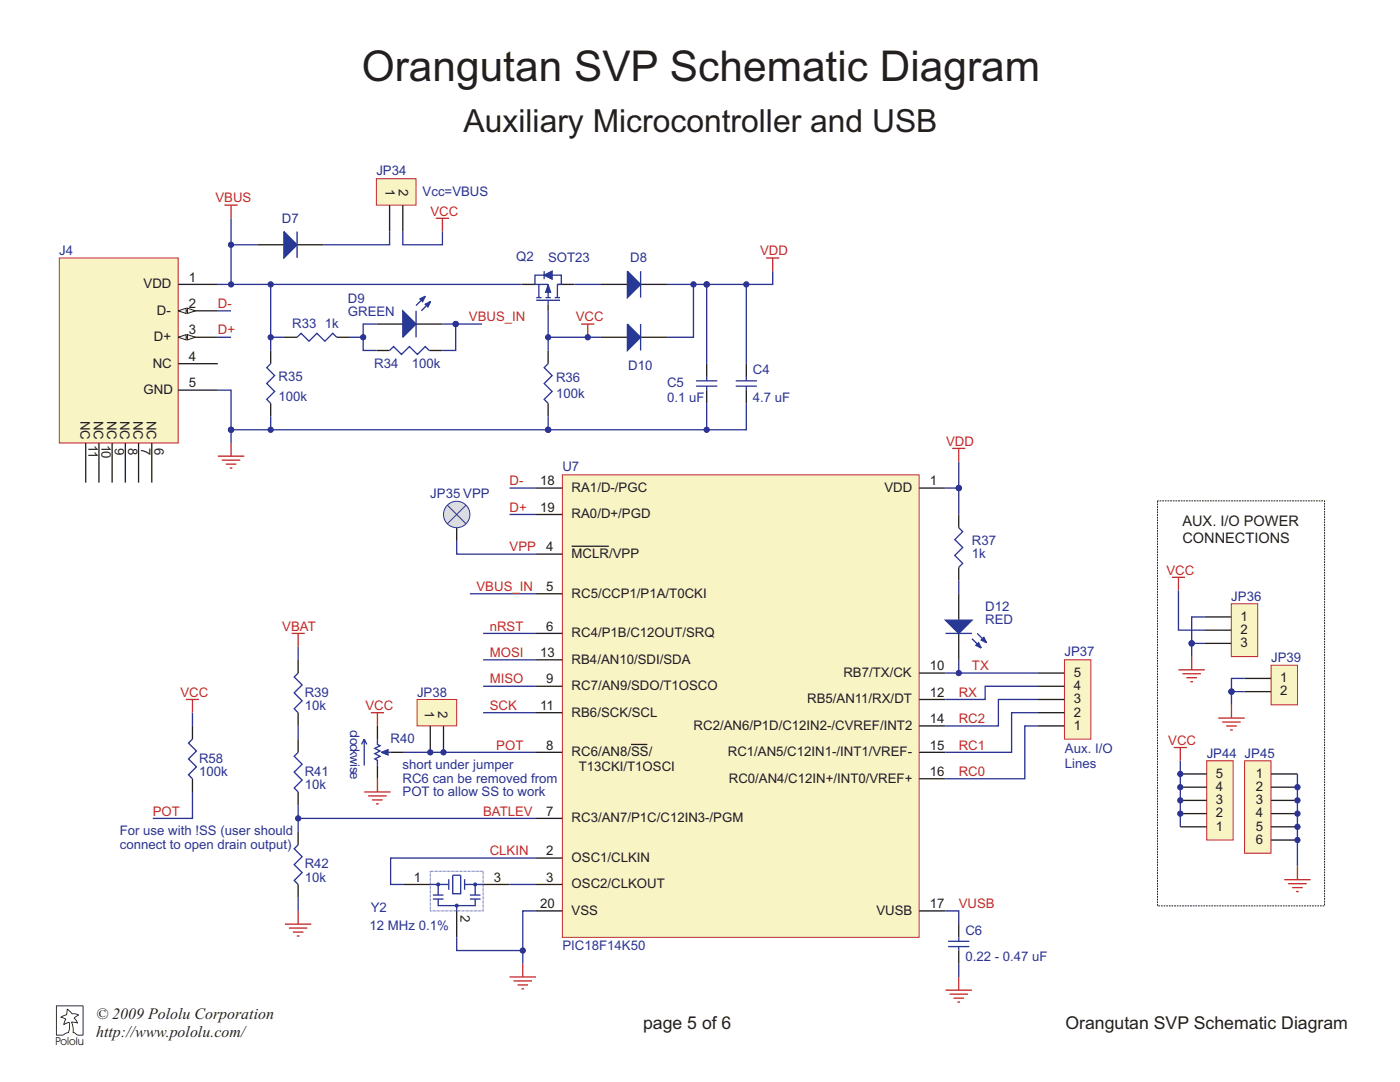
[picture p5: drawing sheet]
<svg xmlns="http://www.w3.org/2000/svg" width="279mm" height="216mm" viewBox="0 0 279 216" stroke-linecap="round" stroke-linejoin="round" font-family="sans-serif">
<path d="M11.8 51.5h23.8v36.9h-23.8z" fill-rule="evenodd" fill="#f9f4c4"/>
<path d="M11.8 51.5h23.8v36.9h-23.8z" fill="none" stroke="#c2262e" stroke-width=".2"/>
<path d="M35.6 56.8h7.9M35.6 62h7.9" fill="none" stroke="#231f20" stroke-width=".26"/>
<path d="M35.6 62l1.5-.5v1.1z" fill="#f9f7e9"/>
<path d="M35.6 62l1.5-.5v1.1z" fill="none" stroke="#231f20" stroke-width=".2"/>
<path d="M37.4 61.5l1.6 .5-1.6 .6z" fill="#f9f7e9"/>
<path d="M37.4 61.5l1.6 .5-1.6 .6z" fill="none" stroke="#231f20" stroke-width=".2"/>
<path d="M35.6 67.3h7.9" fill="none" stroke="#231f20" stroke-width=".26"/>
<path d="M35.6 67.3l1.5-.5v1z" fill="#f9f7e9"/>
<path d="M35.6 67.3l1.5-.5v1z" fill="none" stroke="#231f20" stroke-width=".2"/>
<path d="M37.4 66.8l1.6 .5-1.6 .5z" fill="#f9f7e9"/>
<path d="M37.4 66.8l1.6 .5-1.6 .5z" fill="none" stroke="#231f20" stroke-width=".2"/>
<path d="M35.6 72.6h7.9M35.6 77.8h7.9M119.9 67.3h5.3M127.8 67.3h5.3M17.1 88.4v7.9M19.7 88.4v7.9M22.4 88.4v7.9M25 88.4v7.9M27.7 88.4v7.9M30.3 88.4v7.9" fill="none" stroke="#231f20" stroke-width=".26"/>
<path d="M43.5 91h5.2M44.3 91.8h3.7M45.1 92.6h2.1M45.8 93.4h.6M46.1 88.4v2.6" fill="none" stroke="#c2262e" stroke-width=".26"/>
<path d="M125.2 64.7l2.6 2.6-2.6 2.6z" fill="#273895"/>
<path d="M125.2 64.7l2.6 2.6-2.6 2.6zM127.8 64.7v5.2" fill="none" stroke="#273895" stroke-width=".26"/>
<path d="M119.9 56.8h5.3M127.8 56.8h5.3" fill="none" stroke="#231f20" stroke-width=".26"/>
<path d="M125.2 54.1l2.6 2.7-2.6 2.6z" fill="#273895"/>
<path d="M125.2 54.1l2.6 2.7-2.6 2.6zM127.8 54.1v5.3M109.4 72.6l-.8 .8 1.6 1.5-1.6 1.6 1.6 1.6-1.6 1.6 .8 .8" fill="none" stroke="#273895" stroke-width=".26"/>
<path d="M75.1 64.7h5.3M83 64.7h5.3M109.4 69.9v2.7M109.4 80.5v2.6" fill="none" stroke="#231f20" stroke-width=".26"/>
<path d="M80.4 62l2.6 2.7-2.6 2.6z" fill="#273895"/>
<path d="M80.4 62l2.6 2.7-2.6 2.6zM85.9 60.2l-1.8 1.8" fill="none" stroke="#273895" stroke-width=".26"/>
<path d="M84.9 60.7l1-.5-.5 1z" fill="#273895"/>
<path d="M84.9 60.7l1-.5-.5 1z" fill="none" stroke="#273895" stroke-width=".26"/>
<path d="M83.8 59.7l1.1-.6-.6 1.1z" fill="#273895"/>
<path d="M83.8 59.7l1.1-.6-.6 1.1zM84.9 59.1l-1.9 1.9M106.8 56.8h2.6v2.6M107 59.9h4.8M107 59.4h1.1M107.5 56.8v2.6M108.9 59.4h1M109.4 59.9v.8M110.7 59.4h1.1M111.2 56.8v2.6M83 62v5.3" fill="none" stroke="#273895" stroke-width=".26"/>
<path d="M109.4 60.7v1.3" fill="none" stroke="#231f20" stroke-width=".26"/>
<path d="M109.4 56.8l.5 1.5h-1z" fill="#273895"/>
<path d="M109.4 56.8l.5 1.5h-1z" fill="none" stroke="#273895" stroke-width=".2"/>
<path d="M111.2 56.8h.8" fill="none" stroke="#273895" stroke-width=".26"/>
<path d="M108.6 54.9l1.6-.8v1.6z" fill="#273895"/>
<path d="M108.6 54.9l1.6-.8v1.6zM108.6 54.9h-1.8v1.9M108.6 54.1v1.6M110.2 54.9h1.8v1.9h-.8M54 72.6l-.8 .8 1.6 1.5-1.6 1.6 1.6 1.6-1.6 1.6 .8 .8" fill="none" stroke="#273895" stroke-width=".26"/>
<path d="M104.1 56.8h2.7M112 56.8h2.7M54 69.9v2.7M54 80.5v2.6" fill="none" stroke="#231f20" stroke-width=".26"/>
<path d="M43.5 56.8h60.6M54 56.8v13.1" fill="none" stroke="#2c3392" stroke-width=".26"/>
<circle cx="54" cy="56.8" r=".53" fill="#2c3392"/>
<circle cx="54" cy="56.8" r=".53" fill="none" stroke="#2c3392" stroke-width=".2"/>
<path d="M43.5 77.8h2.6v8h63.3v-2.7M43.5 62h2.6M43.5 67.3h2.6" fill="none" stroke="#2c3392" stroke-width=".26"/>
<circle cx="46.1" cy="85.8" r=".53" fill="#2c3392"/>
<circle cx="46.1" cy="85.8" r=".53" fill="none" stroke="#2c3392" stroke-width=".2"/>
<circle cx="109.4" cy="85.8" r=".53" fill="#2c3392"/>
<circle cx="109.4" cy="85.8" r=".53" fill="none" stroke="#2c3392" stroke-width=".2"/>
<path d="M114.7 56.8h5.2M54 67.3h2.7" fill="none" stroke="#2c3392" stroke-width=".26"/>
<path d="M56.7 67.3h2.6M67.2 67.3h2.6M75.1 69.9h2.7M85.7 69.9h2.6" fill="none" stroke="#231f20" stroke-width=".26"/>
<path d="M59.3 67.3l.8-.8 1.6 1.6 1.5-1.6 1.6 1.6 1.6-1.6 .8 .8M77.8 69.9l.7-.8 1.6 1.6 1.6-1.6 1.6 1.6 1.6-1.6 .8 .8" fill="none" stroke="#273895" stroke-width=".26"/>
<path d="M44.8 40.9h2.6M46.1 40.9v2.7" fill="none" stroke="#c2262e" stroke-width=".26"/>
<circle cx="54" cy="67.3" r=".53" fill="#2c3392"/>
<circle cx="54" cy="67.3" r=".53" fill="none" stroke="#2c3392" stroke-width=".2"/>
<path d="M69.8 67.3h2.7M75.1 64.7h-2.6v5.2h2.6" fill="none" stroke="#2c3392" stroke-width=".26"/>
<circle cx="72.5" cy="67.3" r=".53" fill="#2c3392"/>
<circle cx="72.5" cy="67.3" r=".53" fill="none" stroke="#2c3392" stroke-width=".2"/>
<path d="M88.3 64.7h2.6v5.2h-2.6" fill="none" stroke="#2c3392" stroke-width=".26"/>
<circle cx="90.9" cy="64.7" r=".53" fill="#2c3392"/>
<circle cx="90.9" cy="64.7" r=".53" fill="none" stroke="#2c3392" stroke-width=".2"/>
<path d="M90.9 64.7h5.3" fill="none" stroke="#2c3392" stroke-width=".26"/>
<circle cx="90.9" cy="64.7" r=".53" fill="#2c3392"/>
<circle cx="90.9" cy="64.7" r=".53" fill="none" stroke="#2c3392" stroke-width=".2"/>
<path d="M152.9 51.5h2.6M154.2 51.5v2.6" fill="none" stroke="#c2262e" stroke-width=".26"/>
<path d="M46.1 85.8v2.6" fill="none" stroke="#2c3392" stroke-width=".26"/>
<circle cx="46.1" cy="85.8" r=".53" fill="#2c3392"/>
<circle cx="46.1" cy="85.8" r=".53" fill="none" stroke="#2c3392" stroke-width=".2"/>
<path d="M133.1 56.8h7.9v15.8" fill="none" stroke="#2c3392" stroke-width=".26"/>
<circle cx="141" cy="56.8" r=".53" fill="#2c3392"/>
<circle cx="141" cy="56.8" r=".53" fill="none" stroke="#2c3392" stroke-width=".2"/>
<path d="M141 72.6v2.6M141 77.8v2.7M148.9 72.6v2.6M148.9 77.8v2.7" fill="none" stroke="#231f20" stroke-width=".26"/>
<path d="M138.9 76h4.2M138.9 77.1h4.2M141 75.2v.8M141 77.1v.7M146.8 76h4.3M146.8 77.1h4.3M148.9 75.2v.8M148.9 77.1v.7" fill="none" stroke="#273895" stroke-width=".26"/>
<path d="M148.9 80.5v5.3h-39.5" fill="none" stroke="#2c3392" stroke-width=".26"/>
<circle cx="109.4" cy="85.8" r=".53" fill="#2c3392"/>
<circle cx="109.4" cy="85.8" r=".53" fill="none" stroke="#2c3392" stroke-width=".2"/>
<path d="M141 80.5v5.3" fill="none" stroke="#2c3392" stroke-width=".26"/>
<circle cx="141" cy="85.8" r=".53" fill="#2c3392"/>
<circle cx="141" cy="85.8" r=".53" fill="none" stroke="#2c3392" stroke-width=".2"/>
<path d="M109.4 62v7.9M54 83.1v2.7" fill="none" stroke="#2c3392" stroke-width=".26"/>
<circle cx="54" cy="85.8" r=".53" fill="#2c3392"/>
<circle cx="54" cy="85.8" r=".53" fill="none" stroke="#2c3392" stroke-width=".2"/>
<path d="M138.4 56.8v10.5h-5.3" fill="none" stroke="#2c3392" stroke-width=".26"/>
<circle cx="138.4" cy="56.8" r=".53" fill="#2c3392"/>
<circle cx="138.4" cy="56.8" r=".53" fill="none" stroke="#2c3392" stroke-width=".2"/>
<path d="M154.2 54.1v2.7h-13.2" fill="none" stroke="#2c3392" stroke-width=".26"/>
<circle cx="141" cy="56.8" r=".53" fill="#2c3392"/>
<circle cx="141" cy="56.8" r=".53" fill="none" stroke="#2c3392" stroke-width=".2"/>
<path d="M148.9 56.8v15.8" fill="none" stroke="#2c3392" stroke-width=".26"/>
<circle cx="148.9" cy="56.8" r=".53" fill="#2c3392"/>
<circle cx="148.9" cy="56.8" r=".53" fill="none" stroke="#2c3392" stroke-width=".2"/>
<path d="M109.4 67.3h10.5" fill="none" stroke="#2c3392" stroke-width=".26"/>
<circle cx="109.4" cy="67.3" r=".53" fill="#2c3392"/>
<circle cx="109.4" cy="67.3" r=".53" fill="none" stroke="#2c3392" stroke-width=".2"/>
<path d="M116 64.7h2.6M117.3 64.7v2.6" fill="none" stroke="#c2262e" stroke-width=".26"/>
<circle cx="117.3" cy="67.3" r=".53" fill="#2c3392"/>
<circle cx="117.3" cy="67.3" r=".53" fill="none" stroke="#2c3392" stroke-width=".2"/>
<path d="M51.4 48.8h5.3M59.3 48.8h5.3" fill="none" stroke="#231f20" stroke-width=".26"/>
<path d="M56.7 46.2l2.6 2.6-2.6 2.7z" fill="#273895"/>
<path d="M56.7 46.2l2.6 2.6-2.6 2.7zM59.3 46.2v5.3" fill="none" stroke="#273895" stroke-width=".26"/>
<path d="M46.1 43.6v13.2" fill="none" stroke="#2c3392" stroke-width=".26"/>
<circle cx="46.1" cy="56.8" r=".53" fill="#2c3392"/>
<circle cx="46.1" cy="56.8" r=".53" fill="none" stroke="#2c3392" stroke-width=".2"/>
<path d="M46.1 48.8h5.3" fill="none" stroke="#2c3392" stroke-width=".26"/>
<circle cx="46.1" cy="48.8" r=".53" fill="#2c3392"/>
<circle cx="46.1" cy="48.8" r=".53" fill="none" stroke="#2c3392" stroke-width=".2"/>
<path d="M77.8 46.2v2.6h-13.2" fill="none" stroke="#2c3392" stroke-width=".26"/>
<path d="M75.1 35.7h7.9v5.2h-7.9z" fill-rule="evenodd" fill="#f9f4c4"/>
<path d="M75.1 35.7h7.9v5.2h-7.9z" fill="none" stroke="#c2262e" stroke-width=".2"/>
<path d="M77.8 40.9v5.3M80.4 40.9v5.3" fill="none" stroke="#231f20" stroke-width=".26"/>
<path d="M87 43.6h2.6M88.3 43.6v2.6" fill="none" stroke="#c2262e" stroke-width=".26"/>
<path d="M80.4 46.2v2.6h7.9v-2.6" fill="none" stroke="#2c3392" stroke-width=".26"/>
<path d="M112.2 94.7h71.2v92.3h-71.2z" fill-rule="evenodd" fill="#f9f4c4"/>
<path d="M112.2 94.7h71.2v92.3h-71.2z" fill="none" stroke="#c2262e" stroke-width=".2"/>
<g fill="none" stroke="#231f20" stroke-width=".26">
<path d="M107 97.4h5.2M183.4 97.4h5.3M107 110.6h5.2M107 118.5h5.2M107 102.7h5.2M107 126.4h5.2M107 136.9h5.2M107 131.7h5.2M183.4 134.3h5.3M183.4 139.6h5.3M107 150.1h5.2M107 142.2h5.2"/>
<path d="M183.4 150.1h5.3M183.4 144.8h5.3M183.4 155.4h5.3M107 171.2h5.2M107 176.5h5.2M107 163.3h5.2M107 181.8h5.2M183.4 181.8h5.3"/>
</g>
<path d="M114.1 109h7.4" fill="none" stroke="#231f20" stroke-width=".5"/>
<path d="M125.9 148.5h3.3" fill="none" stroke="#231f20" stroke-width=".42"/>
<path d="M188.7 197.6h5.3M189.5 198.4h3.7M190.3 199.2h2.1M191.1 200h.5M191.3 194.9v2.7" fill="none" stroke="#c2262e" stroke-width=".26"/>
<path d="M191.3 92.1v5.3h-2.6M188.7 181.8h2.6v2.6M191.3 192.3v2.6" fill="none" stroke="#2c3392" stroke-width=".26"/>
<circle cx="191.3" cy="97.4" r=".53" fill="#2c3392"/>
<circle cx="191.3" cy="97.4" r=".53" fill="none" stroke="#2c3392" stroke-width=".2"/>
<path d="M101.7 97.4h5.3M101.7 102.7h5.3M101.7 176.5h5.3M107 171.2h-29v5.3h2.6M91.1 187v2.7h13.2M107 181.8h-2.7v10.5" fill="none" stroke="#2c3392" stroke-width=".26"/>
<path d="M101.7 194.9h5.3M102.5 195.7h3.7M103.3 196.5h2.1M104.1 197.3h.5M104.3 192.3v2.6" fill="none" stroke="#c2262e" stroke-width=".26"/>
<circle cx="104.3" cy="189.7" r=".53" fill="#2c3392"/>
<circle cx="104.3" cy="189.7" r=".53" fill="none" stroke="#2c3392" stroke-width=".2"/>
<path d="M96.4 131.7h10.6" fill="none" stroke="#2c3392" stroke-width=".26"/>
<path d="M80.6 176.5h5.3M96.4 176.5h5.3M91.1 181.8v5.2" fill="none" stroke="#231f20" stroke-width=".26"/>
<path d="M85.9 176.5h3.7M86.4 178.6h2.1M86.4 179.4h2.1M87.5 179.4v1.3h7.3v-1.3M89.6 175.4v2.1M90.4 174.6h1.5v3.7h-1.5zM92.7 175.4v2.1M92.7 176.5h3.7M93.8 178.6h2.1M93.8 179.4h2.1M94.8 176.5v2.1" fill="none" stroke="#273895" stroke-width=".26"/>
<circle cx="94.8" cy="176.5" r=".27" fill="#273895"/>
<circle cx="94.8" cy="176.5" r=".27" fill="none" stroke="#273895" stroke-width=".26"/>
<circle cx="87.4" cy="176.5" r=".27" fill="#273895"/>
<circle cx="87.4" cy="176.5" r=".27" fill="none" stroke="#273895" stroke-width=".26"/>
<circle cx="91.1" cy="180.7" r=".27" fill="#273895"/>
<g fill="none" stroke="#273895" stroke-width=".26">
<path d="M191.3 105.3l.8 .8-1.6 1.6 1.6 1.5-1.6 1.6 1.6 1.6-.8 .8M87.5 176.5v2.1M91.1 180.7v1.1"/>
<circle cx="91.1" cy="180.7" r=".27"/>
</g>
<path d="M85.9 173.8h10.5v8h-10.5z" fill="none" stroke="#273895" stroke-width=".2"/>
<path d="M190 89.5h2.7M191.3 89.5v2.6" fill="none" stroke="#c2262e" stroke-width=".26"/>
<path d="M93.8 118.5h13.2" fill="none" stroke="#2c3392" stroke-width=".26"/>
<path d="M191.3 102.7v2.6M191.3 113.2v2.6M191.3 118.5v5.3M191.3 126.4v5.3" fill="none" stroke="#231f20" stroke-width=".26"/>
<path d="M188.7 123.8h5.3l-2.7 2.6z" fill="#273895"/>
<path d="M188.7 123.8h5.3l-2.7 2.6zM194 127.4l1.8 1.9" fill="none" stroke="#273895" stroke-width=".26"/>
<path d="M195.3 128.2l.5 1.1-1-.5z" fill="#273895"/>
<path d="M195.3 128.2l.5 1.1-1-.5z" fill="none" stroke="#273895" stroke-width=".26"/>
<path d="M195.8 127.7l.5-.5 .6 1z" fill="#273895"/>
<path d="M188.7 126.4h5.3M195 126.4l1.9 1.8M195.8 127.7l.5-.5 .6 1zM189.2 187.8h4.2M189.2 188.9h4.2M191.3 187v.8M191.3 188.9v.8" fill="none" stroke="#273895" stroke-width=".26"/>
<path d="M91.1 105.3v2.6M191.3 184.4v2.6M191.3 189.7v2.6" fill="none" stroke="#231f20" stroke-width=".26"/>
<circle cx="91.1" cy="102.7" r="2.64" fill="#d8d8d8"/>
<g fill="none" stroke="#273895" stroke-width=".2">
<path d="M89.3 100.8l3.7 3.7M93 100.8l-3.7 3.7"/>
<circle cx="91.1" cy="102.7" r="2.64"/>
</g>
<path d="M91.1 107.9v2.7h15.9M96.4 126.4h10.6M96.4 136.9h10.6M96.4 142.2h10.6" fill="none" stroke="#2c3392" stroke-width=".26"/>
<path d="M75.3 144.8v2.7M75.3 152.8v2.6" fill="none" stroke="#231f20" stroke-width=".26"/>
<path d="M76.6 150.1h1.4" fill="none" stroke="#273895" stroke-width=".26"/>
<path d="M76.1 150.1l1.3-.5v1z" fill="#273895"/>
<path d="M59.5 134.3l-.8 .8 1.6 1.6-1.6 1.6 1.6 1.5-1.6 1.6 .8 .8M59.5 150.1l-.8 .8 1.6 1.6-1.6 1.6 1.6 1.6-1.6 1.5 .8 .8M72.7 147.5l-.5 1M73.2 148.5l-.5-1v5.3M75.3 147.5v1l.6 .3-1.1 .5 1.1 .6-1.1 .5 1.1 .5-1.1 .5 .5 .3v1.1M76.1 150.1l1.3-.5v1zM59.5 168.6l-.8 .8 1.6 1.5-1.6 1.6 1.6 1.6-1.6 1.6 .8 .8" fill="none" stroke="#273895" stroke-width=".26"/>
<path d="M59.5 131.7v2.6M59.5 142.2v2.6M59.5 147.5v2.6M59.5 158v2.7M78 150.1h2.6M59.5 165.9v2.7M59.5 176.5v2.6" fill="none" stroke="#231f20" stroke-width=".26"/>
<g fill="none" stroke="#c2262e" stroke-width=".26">
<path d="M58.2 126.4h2.6M59.5 126.4v2.6M72.7 158h5.3M73.5 158.8h3.7M74 142.2h2.6M74.3 159.6h2.1M75.3 142.2v2.6M75.3 155.4v2.6M75.1 160.4h.5M56.9 184.4h5.2M57.7 185.2h3.6M58.4 186h2.2"/>
<path d="M59.2 186.8h.6M59.5 181.8v2.6"/>
</g>
<path d="M59.5 160.7v5.2M59.5 179.1v2.7M59.5 163.3h47.5" fill="none" stroke="#2c3392" stroke-width=".26"/>
<circle cx="59.5" cy="163.3" r=".53" fill="#2c3392"/>
<circle cx="59.5" cy="163.3" r=".53" fill="none" stroke="#2c3392" stroke-width=".2"/>
<path d="M59.5 129v2.7M59.5 144.8v2.7" fill="none" stroke="#2c3392" stroke-width=".26"/>
<path d="M83.2 139.6h7.9v5.2h-7.9z" fill-rule="evenodd" fill="#f9f4c4"/>
<path d="M83.2 139.6h7.9v5.2h-7.9z" fill="none" stroke="#c2262e" stroke-width=".2"/>
<path d="M85.9 144.8v5.3M88.5 144.8v5.3" fill="none" stroke="#231f20" stroke-width=".26"/>
<circle cx="85.9" cy="150.1" r=".53" fill="#2c3392"/>
<circle cx="85.9" cy="150.1" r=".53" fill="none" stroke="#2c3392" stroke-width=".2"/>
<circle cx="88.5" cy="150.1" r=".53" fill="#2c3392"/>
<circle cx="88.5" cy="150.1" r=".53" fill="none" stroke="#2c3392" stroke-width=".2"/>
<path d="M188.7 134.3h18.5M191.3 131.7v2.6M80.6 150.1h26.4" fill="none" stroke="#2c3392" stroke-width=".26"/>
<circle cx="191.3" cy="134.3" r=".53" fill="#2c3392"/>
<circle cx="191.3" cy="134.3" r=".53" fill="none" stroke="#2c3392" stroke-width=".2"/>
<path d="M191.3 97.4v5.3M191.3 115.8v2.7" fill="none" stroke="#2c3392" stroke-width=".26"/>
<circle cx="191.3" cy="97.4" r=".53" fill="#2c3392"/>
<circle cx="191.3" cy="97.4" r=".53" fill="none" stroke="#2c3392" stroke-width=".2"/>
<path d="M212.4 131.7h5.3v15.8h-5.3z" fill-rule="evenodd" fill="#f9f4c4"/>
<path d="M212.4 131.7h5.3v15.8h-5.3z" fill="none" stroke="#c2262e" stroke-width=".2"/>
<path d="M207.2 136.9h5.2M207.2 139.6h5.2M207.2 134.3h5.2M38.4 144.8v2.7M38.4 155.4v2.6M207.2 144.8h5.2M207.2 142.2h5.2" fill="none" stroke="#231f20" stroke-width=".26"/>
<path d="M207.2 139.6h-8v5.2h-10.5M207.2 136.9h-10.6v2.7h-7.9M38.4 158v5.3h-7.9M38.4 142.2v2.6M207.2 144.8h-2.7v10.6h-15.8M207.2 142.2h-5.3v7.9h-13.2" fill="none" stroke="#2c3392" stroke-width=".26"/>
<path d="M37.1 139.6h2.6M38.4 139.6v2.6" fill="none" stroke="#c2262e" stroke-width=".26"/>
<path d="M38.4 147.5l-.8 .8 1.6 1.6-1.6 1.5 1.6 1.6-1.6 1.6 .8 .8" fill="none" stroke="#273895" stroke-width=".26"/>
<path d="M253.7 132.7h5.2v7.9h-5.2z" fill-rule="evenodd" fill="#f9f4c4"/>
<path d="M253.7 132.7h5.2v7.9h-5.2z" fill="none" stroke="#c2262e" stroke-width=".2"/>
<path d="M248.4 135.4h5.3M248.4 138h5.3" fill="none" stroke="#231f20" stroke-width=".26"/>
<path d="M243.1 143.3h5.3M243.9 144.1h3.7M244.7 144.9h2.1M245.5 145.7h.5M245.8 140.6v2.7" fill="none" stroke="#c2262e" stroke-width=".26"/>
<path d="M248.4 135.4h-2.6v2.6" fill="none" stroke="#2c3392" stroke-width=".26"/>
<circle cx="245.8" cy="138" r=".53" fill="#2c3392"/>
<circle cx="245.8" cy="138" r=".53" fill="none" stroke="#2c3392" stroke-width=".2"/>
<path d="M248.4 138h-2.6v2.6" fill="none" stroke="#2c3392" stroke-width=".26"/>
<circle cx="245.8" cy="138" r=".53" fill="#2c3392"/>
<circle cx="245.8" cy="138" r=".53" fill="none" stroke="#2c3392" stroke-width=".2"/>
<path d="M234.2 149.2h2.7M235.6 149.2v2.6" fill="none" stroke="#c2262e" stroke-width=".26"/>
<path d="M240.8 151.8h5.3v15.8h-5.3z" fill-rule="evenodd" fill="#f9f4c4"/>
<path d="M240.8 151.8h5.3v15.8h-5.3z" fill="none" stroke="#c2262e" stroke-width=".2"/>
<path d="M235.6 157.1h5.2M235.6 159.7h5.2M235.6 154.4h5.2M235.6 165h5.2M235.6 162.3h5.2" fill="none" stroke="#231f20" stroke-width=".26"/>
<circle cx="235.6" cy="162.3" r=".53" fill="#2c3392"/>
<circle cx="235.6" cy="162.3" r=".53" fill="none" stroke="#2c3392" stroke-width=".2"/>
<circle cx="235.6" cy="157.1" r=".53" fill="#2c3392"/>
<circle cx="235.6" cy="157.1" r=".53" fill="none" stroke="#2c3392" stroke-width=".2"/>
<circle cx="235.6" cy="159.7" r=".53" fill="#2c3392"/>
<circle cx="235.6" cy="159.7" r=".53" fill="none" stroke="#2c3392" stroke-width=".2"/>
<circle cx="235.6" cy="154.4" r=".53" fill="#2c3392"/>
<circle cx="235.6" cy="154.4" r=".53" fill="none" stroke="#2c3392" stroke-width=".2"/>
<path d="M235.6 151.8v13.2" fill="none" stroke="#2c3392" stroke-width=".26"/>
<path d="M248.4 151.8h5.3v18.5h-5.3z" fill-rule="evenodd" fill="#f9f4c4"/>
<path d="M248.4 151.8h5.3v18.5h-5.3z" fill="none" stroke="#c2262e" stroke-width=".2"/>
<path d="M253.7 154.4h5.2M253.7 157.1h5.2M253.7 159.7h5.2M253.7 162.3h5.2M253.7 165h5.2M253.7 167.6h5.2" fill="none" stroke="#231f20" stroke-width=".26"/>
<circle cx="258.9" cy="157.1" r=".53" fill="#2c3392"/>
<circle cx="258.9" cy="157.1" r=".53" fill="none" stroke="#2c3392" stroke-width=".2"/>
<circle cx="258.9" cy="162.3" r=".53" fill="#2c3392"/>
<circle cx="258.9" cy="162.3" r=".53" fill="none" stroke="#2c3392" stroke-width=".2"/>
<circle cx="258.9" cy="159.7" r=".53" fill="#2c3392"/>
<circle cx="258.9" cy="159.7" r=".53" fill="none" stroke="#2c3392" stroke-width=".2"/>
<circle cx="258.9" cy="165" r=".53" fill="#2c3392"/>
<circle cx="258.9" cy="165" r=".53" fill="none" stroke="#2c3392" stroke-width=".2"/>
<circle cx="258.9" cy="167.6" r=".53" fill="#2c3392"/>
<circle cx="258.9" cy="167.6" r=".53" fill="none" stroke="#2c3392" stroke-width=".2"/>
<path d="M233.9 115.2h2.6M235.2 115.2v2.6M235.2 133.7h5.3M236 134.4h3.7M236.8 135.2h2.1M237.6 136h.5M237.8 131v2.7M256.3 175.5h5.3M257.1 176.3h3.7M257.9 177.1h2.1M258.7 177.9h.5M258.9 172.9v2.6" fill="none" stroke="#c2262e" stroke-width=".26"/>
<path d="M235.2 117.8v7.9h5.3M240.5 128.4h-2.7v2.6M258.9 154.4v18.5" fill="none" stroke="#2c3392" stroke-width=".26"/>
<circle cx="237.8" cy="128.4" r=".53" fill="#2c3392"/>
<circle cx="237.8" cy="128.4" r=".53" fill="none" stroke="#2c3392" stroke-width=".2"/>
<path d="M245.7 120.5h5.3v10.5h-5.3z" fill-rule="evenodd" fill="#f9f4c4"/>
<path d="M245.7 120.5h5.3v10.5h-5.3z" fill="none" stroke="#c2262e" stroke-width=".2"/>
<path d="M240.5 123.1h5.2M240.5 125.7h5.2M240.5 128.4h5.2" fill="none" stroke="#231f20" stroke-width=".26"/>
<path d="M240.5 123.1h-2.7v5.3" fill="none" stroke="#2c3392" stroke-width=".26"/>
<circle cx="237.8" cy="128.4" r=".53" fill="#2c3392"/>
<circle cx="237.8" cy="128.4" r=".53" fill="none" stroke="#2c3392" stroke-width=".2"/>
<path d="M231 99.9h33.3v80.9h-33.3z" fill="none" stroke="#231f20" stroke-width=".2" stroke-dasharray=".4 .2" stroke-linecap="butt"/>
<path d="M11.3 200.8v5.7h1.2l.4-.3a1.06 1.06 0 0 0 .9-1.4l-.1-.7-1 .4v-.5l.3-.6-.9-.4 .6-.4a.76 .76 0 0 0 .6-1l.1-.3 .2 .1a1.77 1.77 0 0 0 1.7 .9l.5 .2-.9 .7 .5 .6 .1 .4-1.1-.2 .3 1v1l.9 .5h.9v-5.7zM11.2 200.7h5.4v5.9h-1.2l-.9-.5v-1l-.3-1.1 .1-.1 1 .1-.6-.8 .8-.7-.5-.1a.88 .88 0 0 1-1.1-.6l-.4-.3v.2a.78 .78 0 0 1-.6 1l-.6 .3 .9 .4-.4 .9 1-.4a2.42 2.42 0 0 1-.1 2.2l-1.2 .5-1.3-.1z" fill="#000"/>
<text font-size="8.5" fill="#231f20" x="72.2" y="16.2">Orangutan SVP Schematic Diagram</text>
<text font-size="6.3" fill="#231f20" x="92.5" y="26.4">Auxiliary Microcontroller and USB</text>
<g font-size="3.5" fill="#231f20">
<text x="128.3" y="205.4">page 5 of 6</text>
<text x="212.6" y="205.4">Orangutan SVP Schematic Diagram</text>
</g>
<g font-size="3.2" fill="#231f20">
<text x="19.2" y="203.3">© 2009 Pololu Corporation</text>
<text x="19.2" y="206.8">http://www.pololu.com/</text>
</g>
<g font-size="2.9" fill="#231f20">
<text x="236" y="105">AUX. I/O POWER</text>
<text x="236" y="108.3">CONNECTIONS</text>
</g>
<g font-size="2.6" fill="#2c3392">
<text x="75.1" y="34.8">JP34</text>
<text x="84.3" y="39.1">Vcc=VBUS</text>
<text x="56.3" y="44.5">D7</text>
<text x="11.8" y="50.9">J4</text>
<text x="103" y="52.1">Q2</text>
<text x="109.4" y="52.2">SOT23</text>
<text x="125.8" y="52.3">D8</text>
<text x="58.3" y="65.4">R33</text>
<text x="64.8" y="65.4">1k</text>
<text x="69.4" y="60.4">D9</text>
<text x="69.4" y="63">GREEN</text>
<text x="55.6" y="76">R35</text>
<text x="74.7" y="73.3">R34</text>
<text x="82.2" y="73.3">100k</text>
<text x="111" y="76.3">R36</text>
<text x="125.4" y="73.8">D10</text>
<text x="133.1" y="77.3">C5</text>
<text x="150.3" y="74.7">C4</text>
<text x="55.6" y="79.9">100k</text>
<text x="111" y="79.4">100k</text>
<text x="133.1" y="80.2">0.1 uF</text>
<text x="150.3" y="80.2">4.7 uF</text>
<text x="112.2" y="93.9">U7</text>
<text x="85.9" y="99.5">JP35 VPP</text>
<text x="194" y="111.3">1k</text>
<text x="194" y="108.7">R37</text>
<text x="245.7" y="119.9">JP36</text>
<text x="196.6" y="121.9">D12</text>
<text x="196.6" y="124.5">RED</text>
<text x="212.4" y="130.9">JP37</text>
<text x="253.7" y="132.2">JP39</text>
<text x="60.8" y="141.7">10k</text>
<text x="60.8" y="139">R39</text>
<text x="83.2" y="139">JP38</text>
<text x="69.9" y="145.6" transform="rotate(90 69.9 145.6)">clockwise</text>
<text x="78" y="148.2">R40</text>
<text x="39.7" y="154.8">100k</text>
<text x="39.7" y="152.2">R58</text>
<text x="60.8" y="154.8">R41</text>
<text x="80.3" y="153.5">short under jumper</text>
<text x="212.5" y="150.3">Aux. I/O</text>
<text x="212.5" y="153.3">Lines</text>
<text x="240.8" y="151.2">JP44 JP45</text>
<text x="60.8" y="157.5">10k</text>
<text x="80.3" y="156.2">RC6 can be removed from</text>
<text x="80.3" y="158.8">POT to allow SS to work</text>
<text x="23.9" y="166.7">For use with !SS (user should</text>
<text x="23.9" y="169.3">connect to open drain output)</text>
<text x="60.8" y="173.3">R42</text>
<text x="60.8" y="175.9">10k</text>
<text x="73.7" y="185.5">12 MHz 0.1%</text>
<text x="74" y="181.9">Y2</text>
<text x="112.2" y="189.6">PIC18F14K50</text>
<text x="192.7" y="191.8">0.22 - 0.47 uF</text>
<text x="192.7" y="186.5">C6</text>
</g>
<g font-size="2.6" fill="#c2262e">
<text x="43" y="40.4">VBUS</text>
<text x="85.9" y="43">VCC</text>
<text x="151.7" y="50.9">VDD</text>
<text x="43.5" y="61.5">D-</text>
<text x="93.6" y="64.1">VBUS_IN</text>
<text x="114.9" y="64.1">VCC</text>
<text x="43.5" y="66.7">D+</text>
<text x="188.8" y="88.9">VDD</text>
<text x="101.7" y="96.8">D-</text>
<text x="101.7" y="102.1">D+</text>
<text x="101.7" y="110">VPP</text>
<text x="95.1" y="117.9">VBUS_IN</text>
<text x="232.8" y="114.6">VCC</text>
<text x="56.3" y="125.8">VBAT</text>
<text x="97.7" y="125.8">nRST</text>
<text x="97.7" y="131.1">MOSI</text>
<text x="97.7" y="136.4">MISO</text>
<text x="194" y="133.7">TX</text>
<text x="36" y="139">VCC</text>
<text x="72.9" y="141.7">VCC</text>
<text x="97.7" y="141.7">SCK</text>
<text x="191.3" y="139">RX</text>
<text x="99.1" y="149.6">POT</text>
<text x="191.3" y="149.6">RC1</text>
<text x="191.3" y="144.3">RC2</text>
<text x="233.2" y="148.6">VCC</text>
<text x="191.3" y="154.8">RC0</text>
<text x="30.5" y="162.7">POT</text>
<text x="96.4" y="162.7">BATLEV</text>
<text x="97.7" y="170.7">CLKIN</text>
<text x="191.3" y="181.2">VUSB</text>
</g>
<g font-size="2.6" fill="#231f20">
<text x="76.9" y="37.7" transform="rotate(90 76.9 37.7)">1</text>
<text x="79.6" y="37.7" transform="rotate(90 79.6 37.7)">2</text>
<text x="28.7" y="57.5">VDD</text>
<text x="37.7" y="56.2">1</text>
<text x="31.3" y="62.8">D-</text>
<text x="37.7" y="61.5">2</text>
<text x="30.7" y="68.1">D+</text>
<text x="37.7" y="66.7">3</text>
<text x="30.5" y="73.3">NC</text>
<text x="37.7" y="77.3">5</text>
<text x="37.7" y="72">4</text>
<text x="28.7" y="78.6">GND</text>
<text x="16.1" y="84.1" transform="rotate(90 16.1 84.1)">NC</text>
<text x="17.6" y="88.8" transform="rotate(90 17.6 88.8)">11</text>
<text x="18.7" y="84.1" transform="rotate(90 18.7 84.1)">NC</text>
<text x="20.3" y="88.8" transform="rotate(90 20.3 88.8)">10</text>
<text x="21.4" y="84.1" transform="rotate(90 21.4 84.1)">NC</text>
<text x="22.9" y="89.4" transform="rotate(90 22.9 89.4)">9</text>
<text x="24" y="84.1" transform="rotate(90 24 84.1)">NC</text>
<text x="25.6" y="89.4" transform="rotate(90 25.6 89.4)">8</text>
<text x="26.6" y="84.1" transform="rotate(90 26.6 84.1)">NC</text>
<text x="28.2" y="89.4" transform="rotate(90 28.2 89.4)">7</text>
<text x="29.3" y="84.1" transform="rotate(90 29.3 84.1)">NC</text>
<text x="30.8" y="89.4" transform="rotate(90 30.8 89.4)">6</text>
<text x="107.8" y="96.8">18</text>
<text x="114.1" y="98.1">RA1/D-/PGC</text>
<text x="176.5" y="98.1">VDD</text>
<text x="185.5" y="96.8">1</text>
<text x="107.8" y="102.1">19</text>
<text x="114.1" y="103.4">RA0/D+/PGD</text>
<text x="109" y="110">4</text>
<text x="114.1" y="111.3">MCLR/VPP</text>
<text x="109" y="117.9">5</text>
<text x="114.1" y="119.2">RC5/CCP1/P1A/T0CKI</text>
<text x="109" y="125.8">6</text>
<text x="247.6" y="123.9">1</text>
<text x="107.8" y="131.1">13</text>
<text x="114.1" y="127.2">RC4/P1B/C12OUT/SRQ</text>
<text x="247.6" y="126.5">2</text>
<text x="247.6" y="129.1">3</text>
<text x="109" y="136.4">9</text>
<text x="114.1" y="137.7">RC7/AN9/SDO/T1OSCO</text>
<text x="114.1" y="132.4">RB4/AN10/SDI/SDA</text>
<text x="168.3" y="135.1">RB7/TX/CK</text>
<text x="185.5" y="133.7">10</text>
<text x="214.3" y="137.7">4</text>
<text x="214.3" y="135.1">5</text>
<text x="255.5" y="136.1">1</text>
<text x="84.8" y="142" transform="rotate(90 84.8 142)">1</text>
<text x="87.4" y="142" transform="rotate(90 87.4 142)">2</text>
<text x="107.8" y="141.7">11</text>
<text x="114.1" y="143">RB6/SCK/SCL</text>
<text x="161.1" y="140.3">RB5/AN11/RX/DT</text>
<text x="185.5" y="139">12</text>
<text x="214.3" y="143">2</text>
<text x="214.3" y="140.3">3</text>
<text x="255.5" y="138.8">2</text>
<text x="109" y="149.6">8</text>
<text x="138.4" y="145.6">RC2/AN6/P1D/C12IN2-/CVREF/INT2</text>
<text x="185.5" y="149.6">15</text>
<text x="185.5" y="144.3">14</text>
<text x="214.3" y="145.6">1</text>
<text x="114.1" y="150.9">RC6/AN8/SS/</text>
<text x="115.5" y="153.8">T13CKI/T1OSCI</text>
<text x="145.3" y="150.9">RC1/AN5/C12IN1-/INT1/VREF-</text>
<text x="185.5" y="154.8">16</text>
<text x="242.7" y="155.2">5</text>
<text x="250.7" y="155.2">1</text>
<text x="145.5" y="156.2">RC0/AN4/C12IN+/INT0/VREF+</text>
<text x="242.7" y="157.8">4</text>
<text x="242.7" y="160.5">3</text>
<text x="250.7" y="157.8">2</text>
<text x="250.7" y="160.5">3</text>
<text x="109" y="162.7">7</text>
<text x="114.1" y="164.1">RC3/AN7/P1C/C12IN3-/PGM</text>
<text x="242.7" y="165.7">1</text>
<text x="242.7" y="163.1">2</text>
<text x="250.7" y="163.1">4</text>
<text x="250.7" y="165.7">5</text>
<text x="109" y="170.7">2</text>
<text x="114.1" y="172">OSC1/CLKIN</text>
<text x="250.7" y="168.4">6</text>
<text x="82.6" y="175.9">1</text>
<text x="98.5" y="175.9">3</text>
<text x="109" y="175.9">3</text>
<text x="114.1" y="177.3">OSC2/CLKOUT</text>
<text x="91.9" y="182.6" transform="rotate(90 91.9 182.6)">2</text>
<text x="107.8" y="181.2">20</text>
<text x="114.1" y="182.5">VSS</text>
<text x="174.9" y="182.5">VUSB</text>
<text x="185.5" y="181.2">17</text>
</g>
<text font-size="2.2" fill="#231f20" x="11.1" y="208.4">Pololu</text>
</svg>
